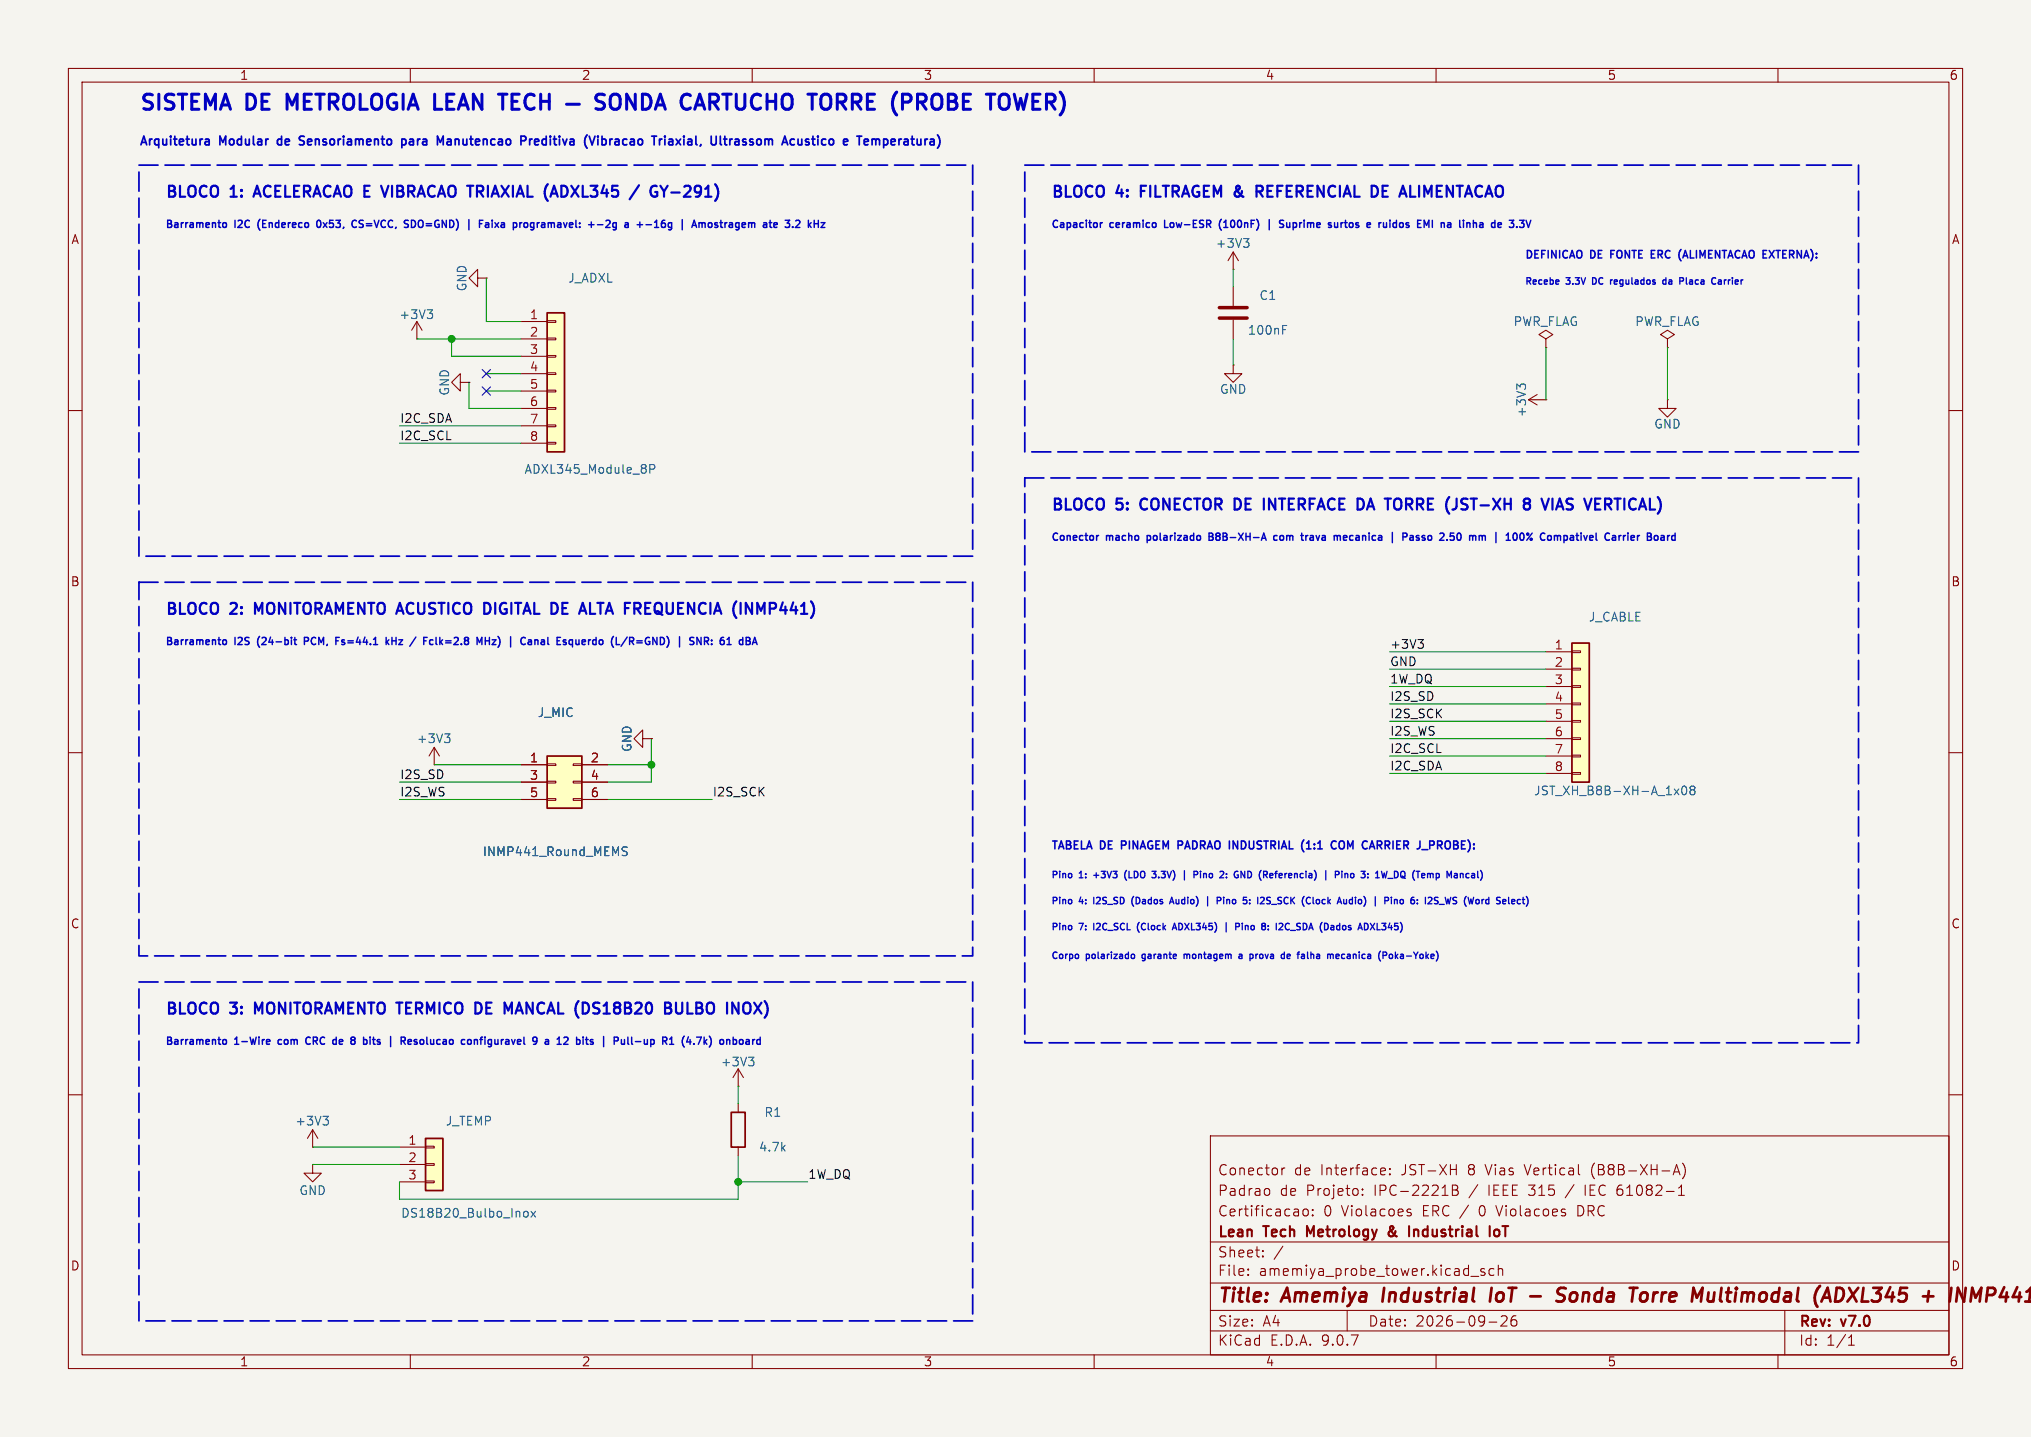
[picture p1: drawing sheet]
<svg xmlns="http://www.w3.org/2000/svg" width="297mm" height="210mm" viewBox="0 0 297 210" stroke-linecap="round" stroke-linejoin="round" font-family="sans-serif">
<path d="M0 0h297v210h-297z" fill="#f5f4ef" stroke="#f5f4ef" stroke-width=".15"/>
<g fill="none" stroke="#840000" stroke-width=".15">
<path d="M10 10h277v190h-277zM12 12h273v186h-273zM60 10v2M110 10v2M160 10v2M210 10v2M260 10v2M180.3 53.3v1.3h1.3l-1.3 1.3-1.2-1.3h1.2M180.3 53.3h.1M10 60h2M285 60h2M10 110h2"/>
<path d="M285 110h2M10 160h2M45.7 167.6h.1M45.7 165.1l-.7 1.3M45.7 165.1l.8 1.3M45.7 165.1v2.5M177 166h108v32h-108zM185.4 173.7l.3 .3v.4l-.3 .3M187.5 170.7v1M187.9 170.7l-.3 .1-.1 .2M190.7 176.8a.41 .41 0 0 1 .6 .2v.4a.41 .41 0 0 1-.4 .3 .41 .41 0 0 1-.4-.3v-.4zM192 177.6v.1"/>
<path d="M192 176.8v.1M199.2 174.6v.1M199.2 173.8v.1M202.4 170.7l.1 .1 .1 .3-.7 .1M202.5 171.6l-.1 .1M203.2 171.6v.1M203.2 170.8v.1M205.8 176.8h.5M205.8 177.1l.5 .2 .1 .1-.1 .2-.4 .1M212.4 173.2l.6 .1a.36 .36 0 0 1 .2 .3 .36 .36 0 0 1-.3 .3 .4 .4 0 0 1 .4 .4 .4 .4 0 0 1-.3 .4h-.6zM212.4 173.9h.5M218.7 176.2l.5 1.5"/>
<path d="M222.9 170.2l.5 1.5M230.2 173.1l-1.3 2M231.1 176.2h-.4v1.5h.4M231.8 173.2v1.5M232.8 170.6v1M244.7 171.7l.5-1.5 .5 1.5M244.8 171.3h.7M245.5 174.7h.8M245.5 173.6l.4-.4v1.5M246 170a1.72 1.72 0 0 1 0 2.3M285 160h2M60 198v2"/>
<path d="M110 198v2M160 198v2M177 194.5h108M177 191.5h108M177 187.5h108M177 181.5h108M182.5 186.3v.1M182.5 185.5v.1M184.7 183.6v.1M184.7 182.8v.1M187.6 182.1l-1.3 2M197 191.5v3"/>
<path d="M210 198v2M215.1 186.5h1.1M217.1 185.5l-.4-.1-.2 .2 .1 .2 .5 .2v.3h-.6M217.7 193.2h1.2M218.5 185.5l-.5-.1-.3 .3v.4l.2 .2h.6M219.1 185.5a.37 .37 0 0 1 .6 .1v.8M219.1 184.9v1.5M219.5 192.4l.2-.1 .5 .1a.41 .41 0 0 1 .1 .5l-.8 .9h.9M221.7 192.3a.59 .59 0 0 0-.7 .6v.6l.1 .2 .4 .1 .2-.1 .1-.5-.1-.3h-.5l-.2 .3M260 198v2M261 191.5v6.5M270.3 196.6h.9"/>
<path d="M270.3 195.5l.4-.4v1.5"/>
</g>
<g fill="none" stroke="#840000" stroke-width=".4">
<path d="M202.4 188.2l-.2 2M218.1 188.2l-.2 2M223.8 189.4h1.5M229 188.3a.85 .85 0 0 0-1.1 .1 .45 .45 0 0 0 .2 .8l.4 .1a.49 .49 0 0 1 .3 .5 .49 .49 0 0 1-.5 .4l-.7-.1M230.3 188.9a.62 .62 0 0 0-.7 .4v.7a.52 .52 0 0 0 .8 .1M240.3 188.9l.5 .1 .1 .3v.5l-.5 .4M241.8 188.9l-.1 1.3M241.9 189.1l-.1 .2M250.7 188.9l-.2 1.3M268.6 188.2h.5a.97 .97 0 0 1 .4 1.5 .9 .9 0 0 1-1.2 .5zM271.7 188.2l-1.5 2M285.4 188.2l-.3 2"/>
<path d="M287.5 188.2l-.3 2-.9-2-.2 2M288.2 190.2l.2-2 .5 1.4 .8-1.4-.2 2M291.6 188.3l-.1-.1h-.8l-.3 2M291.6 189.1l-.3 .2h-.7"/>
</g>
<path d="M203.7 179.3h-.4a.56 .56 0 0 0 .2 .7l.3 .4M203.7 179.6l-.5 .4a.41 .41 0 0 0-.1 .5 .41 .41 0 0 0 .6 .1M206.8 179.7v1M207.3 179.8a.41 .41 0 0 0-.5 0M218.6 179.8a.41 .41 0 0 1 .7 .2v.4a.41 .41 0 0 1-.4 .3 .41 .41 0 0 1-.4-.3v-.4zM191.6 180.3l-.5-1.1v1.5" fill="none" stroke="#840000" stroke-width=".3"/>
<path d="M47.2 163.1h.8l-.4 .5M47.8 163.6l.2 .3v.3l-.2 .2" fill="none" stroke="#006464" stroke-width=".15"/>
<path d="M80 110.5h5.1v7.6h-5.1z" fill="#ffffc2"/>
<path d="M80 110.5h5.1v7.6h-5.1z" fill="none" stroke="#840000" stroke-width=".25"/>
<g fill="none" stroke="#840000" stroke-width=".15">
<path d="M180.3 39.4h.1M180.3 36.8l-.7 1.3M180.3 36.8l.8 1.3M180.3 36.8v2.6M61 49.5h.1M61 47l-.8 1.3M61 47l.7 1.3M61 47v2.5M67.3 55.9v-1.3l-1.3 1.3 1.3 1.3v-1.3h1.3M68.6 55.9h.1M223.5 58.4l1.3 .8M223.5 58.4h2.6"/>
<path d="M224.8 57.7l-1.3 .7M226.1 58.4h.1M243.8 58.4v1.3h1.3l-1.3 1.3-1.2-1.3h1.2M243.8 58.4h.1M76.2 111.8h3.8M76.2 114.3h3.8M76.2 116.8h3.8M80 111.6h1.3v.3h-1.3zM80 114.2h1.3v.2h-1.3zM80 116.7h1.3v.3h-1.3zM83.8 111.6h1.3v.3h-1.3zM83.8 114.2h1.3v.2h-1.3z"/>
<path d="M83.8 116.7h1.3v.3h-1.3zM85.1 111.8h3.8M85.1 114.3h3.8M85.1 116.8h3.8"/>
</g>
<path d="M181.9 34.9h.7l-.4 .5M182.4 35.4l.2 .2v.3l-.2 .2M62.5 45.3h.8l-.5 .5M63 45.8l.3 .2v.3l-.3 .3M222.3 56.5l-.5-.4v.8M222.3 56.4l.2-.3h.3l.3 .3M91.7 123.8h-.5l-.2 .1v.4l.6 .2 .1 .3-.2 .2h-.5" fill="none" stroke="#006464" stroke-width=".15"/>
<path d="M80 45.7h2.5v20.3h-2.5z" fill="#ffffc2"/>
<path d="M80 45.7h2.5v20.3h-2.5z" fill="none" stroke="#840000" stroke-width=".25"/>
<g fill="none" stroke="#840000" stroke-width=".15">
<path d="M69.8 40.6v-1.2l-1.2 1.2 1.2 1.3v-1.3h1.3M71.1 40.6h.1M76.2 47h3.8M76.2 49.5h3.8M76.2 52.1h3.8M76.2 54.6h3.8M76.2 57.2h3.8M76.2 59.7h3.8M80 46.9h1.3v.2h-1.3zM80 49.4h1.3v.3h-1.3zM80 51.9h1.3v.3h-1.3zM80 54.5h1.3v.2h-1.3z"/>
<path d="M80 57h1.3v.3h-1.3zM80 59.6h1.3v.2h-1.3zM180.3 41.9v2.8M180.3 46.7v2.8M226.1 49.5l1-.6-1-.6-1.1 .6 1.1 .6v1.3M226.1 50.8h.1M243.8 49.5l1.1-.6-1.1-.6-1 .6 1 .6v1.3M243.8 50.8h.1M76.2 62.2h3.8M76.2 64.8h3.8M80 62.1h1.3v.3h-1.3zM80 64.6h1.3v.3h-1.3z"/>
<path d="M63.5 111.8h.1M63.5 109.2l-.8 1.3M63.5 109.2l.8 1.3M63.5 109.2v2.6M94 108v-1.3l-1.3 1.3 1.3 1.2v-1.2h1.2M95.2 108h.1M45.7 170.2v1.3h1.3l-1.3 1.2-1.3-1.2h1.3M45.7 170.2h.1"/>
</g>
<path d="M187.6 48.2h.4M187.6 47.6h.6M95 68.6l.6-.1 .2-.2-.1-.3-.2-.1h-.5v1.3M65 107.3h.8l-.4 .4M65.6 107.7l.2 .3v.3l-.2 .2" fill="none" stroke="#006464" stroke-width=".15"/>
<path d="M178.3 45h4.1M178.3 46.5h4.1" fill="none" stroke="#840000" stroke-width=".51"/>
<path d="M62.2 166.4h2.6v7.6h-2.6z" fill="#ffffc2"/>
<path d="M62.2 166.4h2.6v7.6h-2.6zM106.9 162.6h2.1v5h-2.1z" fill="none" stroke="#840000" stroke-width=".25"/>
<path d="M107.9 158.8h.1M107.9 156.2v2.6M107.9 156.2l-.7 1.3M107.9 156.2l.8 1.3M58.4 167.6h3.8M58.4 170.2h3.8M58.4 172.7h3.8M62.2 167.5h1.3v.3h-1.3zM62.2 170.1h1.3v.2h-1.3zM62.2 172.6h1.3v.2h-1.3zM107.9 161.3v1.3M107.9 167.6v1.3" fill="none" stroke="#840000" stroke-width=".15"/>
<path d="M109.5 154.5h.7l-.4 .5M110 155l.2 .2v.3l-.2 .3M76.6 177.3l.2-.3 .3 .1 .1 .2v.3l-.1 .2-.3 .1-.2-.3M77.7 177l.6 .9M78.3 177l-.6 .9" fill="none" stroke="#006464" stroke-width=".15"/>
<path d="M229.9 94h2.5v20.3h-2.5z" fill="#ffffc2"/>
<path d="M229.9 94h2.5v20.3h-2.5z" fill="none" stroke="#840000" stroke-width=".25"/>
<g fill="none" stroke="#840000" stroke-width=".15">
<path d="M226.1 95.3h3.8M226.1 97.8h3.8M229.9 95.1h1.2v.3h-1.2zM229.9 97.7h1.2v.2h-1.2zM76.2 111.8h3.8M76.2 114.3h3.8M76.2 116.8h3.8M85.1 111.8h3.8M85.1 114.3h3.8M85.1 116.8h3.8M95.2 108h.1M226.1 100.3h3.8"/>
<path d="M226.1 102.9h3.8M226.1 105.4h3.8M226.1 108h3.8M226.1 110.5h3.8M226.1 113h3.8M229.9 100.2h1.2v.3h-1.2zM229.9 102.7h1.2v.3h-1.2zM229.9 105.3h1.2v.2h-1.2zM229.9 107.8h1.2v.3h-1.2zM229.9 110.4h1.2v.2h-1.2zM229.9 112.9h1.2v.3h-1.2z"/>
</g>
<path d="M244.8 115.3l.7 .8M245.5 115.3l-.7 .8M246 115l.2-.1a.69 .69 0 0 1 .5 .5 .69 .69 0 0 1-.2 .7h-.2a.69 .69 0 0 1-.3-1.1zM247.4 115.4l-.3-.2 .3-.3h.2l.3 .2-.3 .3M247.4 115.4l-.3 .3 .1 .3 .2 .1h.3l.2-.2v-.2l-.3-.3M247.4 115.4h.2M91.7 123.8h-.5l-.2 .1v.4l.6 .2 .1 .3-.2 .2h-.5" fill="none" stroke="#006464" stroke-width=".15"/>
<path d="M207.4 93.5h.7l-.4 .5M207.9 94l.2 .2v.3l-.2 .2" fill="none" stroke="#0f0f0f" stroke-width=".15"/>
<g fill="none" stroke="#009600" stroke-width=".15">
<path d="M180.3 39.4v2.5M61 49.5h15.2M66 49.5v2.6h10.2M68.6 55.9v3.8h7.6M71.1 57.2h5.1M71.1 54.6h5.1M71.1 40.6v6.4h5.1M180.3 49.5v3.8M226.1 50.8v7.6M243.8 50.8v7.6M58.4 62.2h17.8M58.4 64.8h17.8"/>
<path d="M203.2 97.8h22.9M203.2 95.3h22.9M58.4 114.3h17.8M58.4 116.8h17.8M63.5 111.8h12.7M88.9 111.8h6.3M88.9 116.8h15.2M95.2 108v6.3h-6.3M203.2 110.5h22.9M203.2 105.4h22.9M203.2 113h22.9M203.2 108h22.9"/>
<path d="M203.2 102.9h22.9M203.2 100.3h22.9M107.9 158.8v2.5M45.7 167.6h12.7M45.7 170.2h12.7M107.9 172.7h10.2M107.9 168.9v6.4h-49.5v-2.6"/>
</g>
<path d="M70.5 54l1.2 1.2M70.5 56.5l1.2 1.3M71.7 54l-1.2 1.2M71.7 56.5l-1.2 1.3" fill="none" stroke="#000084" stroke-width=".15"/>
<g fill="none" stroke="#0000c2" stroke-width=".32">
<path d="M37.2 28.3h.8M37.6 27.1l-.5 1.6M56.8 27.1l-.5 1.6M95.4 27.2a1 1 0 0 0 0 1.5M98.2 28.1h1.2M166.8 27.9h.6M167.6 27.1h-.8v1.6M183.7 27.1h.7a.43 .43 0 0 1 .3 .5 .43 .43 0 0 1-.3 .4h-.7M184.1 28l.6 .7M202.2 27.9h.5M202.2 27.1h.7M202.2 28.7h.7"/>
<path d="M206.2 28.7h.8M166.9 73.1a1.11 1.11 0 0 0 0 1.1M180.9 72.9l.4 .2M181.3 74.2l-.4 .3M185.6 72.9l.9 1.6M199.9 74.5l.5-1.6 .6 1.6M200.1 74h.7M214.3 73.7l.2 .1a.38 .38 0 0 1 .1 .4 .38 .38 0 0 1-.3 .3M214.4 72.9h.2M225.4 72.9l.6 1.6 .5-1.6M229.4 73.6a.59 .59 0 0 1 .6 .4l-.2 .4-.5 .1M229.4 72.9h.6"/>
<path d="M236.1 72.9h.9M37.8 89.3l-.5-1.2v1.6M86.3 89.7h.7M87.3 88.1h1M110.7 88.1l.6 1.2M37.8 147.7l-.5-1.2v1.6M75.5 147.7h.8M75.9 146.5l-.5 1.6M98.9 146.5v1.3l.3 .3h.4l.2-.3v-1.3M100.5 146.5v1.6h.8M109.7 146.8v.3v.8"/>
</g>
<g fill="none" stroke="#0000c2" stroke-width=".21">
<path d="M32.8 32.5l.2 .1 .1 .1v.4l-.3 .1M46.8 32.3l-.1-.1a.56 .56 0 0 0-.4 .5 .56 .56 0 0 0 .4 .5l.1-.1M52.1 32.3a.5 .5 0 0 0-.7 .3 .5 .5 0 0 0 .5 .6l.2-.1M59.5 32.7l.2 .2-.2 .3M59.6 32.2h.1M60.6 32.2h-.4v1h.4M71.1 32.5h.2l.2 .2v.5M71.5 33.2h-.4M71.5 32.8h-.4M72 32.2v.1M72 32.5v.7M76.8 32.5l.3 .1 .1 .1-.1 .4-.3 .1"/>
<path d="M77.6 33.5l.1 .1M77.7 32.6l-.1 .1 .1 .5M87.4 32.8h.8M89 32.2l-.4 .1M89.2 32.6l-.6 .6h.6M93.2 32.8h.8M93.6 32.4v.8M94.5 32.8h.8M97 32.2h-.1a.71 .71 0 0 0 0 1h.2M97.1 32.6h-.2l-.2 .2M101.3 32.9h.5M101.5 32.2l.4 1"/>
<path d="M102.2 32.6l.3-.1 .2 .2M102.2 32.5v.7M102.7 32.7l.1-.2 .3 .1v.6M102.7 32.7v.5M103.9 32.5l-.2 .1-.1 .1v.4l.3 .1M105.3 32.5h.4M105.4 32.2v.9l.3 .1M115.9 33.1v.1M116.8 32.2l-.4 .1M116.9 32.6l-.6 .6h.7M120.1 32.5h.5l-.5 .7h.5M160.9 32.5v.7"/>
<path d="M161.2 32.5l-.3 .2M170.3 32.2v1h.5M178.6 32a1.2 1.2 0 0 0 0 1.6M185.6 32.1v1.5M187.3 32.7l.3 .1 .1 .2-.2 .2h-.2M187.3 32.2h.4M188.2 32.5v.6l.3 .1M195.2 33.1l.1 .1 .3-.1M195.6 32.5v.7M201.7 32.5v.7M202 32.5l-.3 .2M203.8 33.1l.1 .1h.3"/>
<path d="M204.2 32.6l-.3-.1-.1 .1M204.2 32.2v1M214 32.2v.1M214 32.5v.7M216.7 32.5l.2 .2v.5M216.9 33.2h-.4M216.9 32.8h-.4M221.8 33.1v.1M222.2 32.2h.7M222.2 33.1l.2 .1M160.6 78.3h.1M167.8 78.3v1"/>
<path d="M167.8 78.9l.1 .1M167.9 78.3h-.1M176.8 78.4h.4M177.2 78.4l.1 .1M177.3 78l-.5-.1v1.1l.5-.1M177.3 78.3l-.1 .1M184.8 77.9l.4 1.1M186.8 78.3h-.3l-.2 .2 .1 .4h.4M191.3 78.3l-.3 .1M191.6 78.6v.3M196.9 78.3h-.3l-.1 .1v.5h.4M197 78.5l-.5 .1"/>
<path d="M205.2 78.5h.4M205.6 77.9h-.4v1.1M207.5 78.3h-.2l-.2 .1 .1 .2 .3 .1v.2h-.4M213.6 78l-.2-.1a.56 .56 0 0 0-.4 .5 .56 .56 0 0 0 .4 .6l.2-.1M221.7 78l.2 .3-.2 .6M222.4 78l-.1 .3 .1 .6M223.5 78v.2M224.1 77.9l-.8 1.1M229.2 78.4v.5M230 78.3h-.3M230 78.6h-.2l-.2 .1 .1 .2 .3 .1M238.7 78.3h.3v.2l-.5 .1"/>
<path d="M239 78.9l-.3 .1M239.5 78.3v.7M239.8 78.3l-.3 .2M32.8 93.5l.2 .1 .1 .1v.4l-.3 .1M43 93.5h.4M43.1 93.2v.9l.3 .1M45 93.2h-.5v1M45 93.7h-.5M49.1 93.2h.5M49.1 93.7h.4M50 94.2h.1M50 93.6v.2"/>
<path d="M56.5 93.2v1M56.6 93.8l.3 .4M56.9 93.5l-.4 .4M57.3 93.7h.6M57.3 93.2v1M63 93.5l.3 .1M63.3 94.2h-.3M63.8 93.2v.9l.1 .1M71 93.7h.6M71 93.2v1M71.6 93.2v1M72 93.5h.5l-.5 .7h.5"/>
<path d="M76.6 93.2l.2 .1M76.8 94.1l-.2 .1M77.6 93.5l-.3 .1M77.6 93.8h-.2l-.2 .2 .1 .2h.3M78.5 93.5l.2 .2v.5M79.2 93.6l.3-.1 .1 .2M79.6 93.8h-.3l-.2 .2 .2 .2h.3M84.7 94.1l-.3 .1M84.7 93.5v.7M85.5 93.5h-.2l-.2 .2 .1 .5h.3M85.6 93.8l-.5 .1M93.1 93.7h.8"/>
<path d="M93.1 94h.8M101.9 93.2l.6 1v-1M103 93.7h.5l.1-.2v-.2l-.6-.1v1M103.3 93.7l.3 .5M105.8 93.2h-.3a.71 .71 0 0 0 0 1l.4-.1v-.3l-.2-.2h-.3l-.1 .2M110 94.2l.4-1 .3 1M110.1 93.9h.5M32.8 151.9l.2 .1 .1 .1v.4l-.3 .1M39.3 151.9l.2 .3-.5 .1M39.4 152.6h-.1M40.7 152v.5M45.3 151.6a.49 .49 0 0 0-.6 .5 .49 .49 0 0 0 .6 .5"/>
<path d="M54.5 151.9h.4M54.6 151.6v.9l.3 .1M58.7 152.1h.4M58.9 152.1l.4 .5M59.1 151.6h-.4v1M61 152l-.3-.1-.1 .2v.1l.4 .1v.3h-.4M69.4 152h.4v.6M70.2 151.9h.4M70.5 151.6l-.2 .1v.9M79.9 151.9h.2l.1 .2v.5M80.2 152.6h-.3M80.2 152.2h-.3"/>
<path d="M82.4 152.6h.7M83 151.7v.3M85.3 151.6v.1M85.6 151.9h.4M88.3 151.5v1.5M92.4 152.6h.1M92.9 152.2h.8M94.7 152.5l-.2 .1h-.2M94.7 151.9v.7M95.2 152.6h.3M95.2 151.9v1.1M95.5 151.9l-.3 .1"/>
<path d="M101.5 152.5v.1M101.9 151.6h.7l-.5 1M105.4 152l.2-.1 .2 .2-.1 .5h-.3M110.8 152h.4M110.8 152.6h.4M111.2 151.6v1"/>
<circle cx="223.9" cy="78.8" r=".15"/>
</g>
<g fill="none" stroke="#0000c2" stroke-width=".19">
<path d="M233.1 40.6h-.2v.9h.2M235.8 40.9h-.2M243.6 40.9h-.3l-.1 .2 .1 .4h.3M243.6 40.6v.9M246.6 40.6v.8l.1 .1M251.3 40.9h.4v.6M251.7 41.1l-.3 .1-.1 .1 .1 .2h.3M159.9 131.1v1M159.9 134.9v1M164.7 127.2a1.09 1.09 0 0 0 0 1.4M165.8 131a1.09 1.09 0 0 0 0 1.4M166.6 134.8a1.09 1.09 0 0 0 0 1.4"/>
<path d="M167 139.5v.5M168.5 127.3h.5l-.3 .4M168.9 127.7l.1 .2v.2l-.1 .2M171 132.1l.3-1 .4 1M171.1 131.8h.5M171.4 135.9l.4-1 .3 1M171.5 135.6h.5M173.2 139.5v.6M173.2 139.5h.2l.2 .1M173.6 139.6v.5M173.6 139.5v.1M175.6 127.3v.1"/>
<path d="M175.6 127.7v.6M176 127.7v.6M176.3 127.7h-.3M178.9 131.1v.1M178.9 131.5v.6M179.4 131.5v.6M179.7 131.5h-.3M181.2 139.5h.4v.6M181.6 139.7h-.3l-.1 .2 .1 .2 .3-.1M181.7 134.9v.1M181.7 135.3v.6M182.1 135.3v.6"/>
<path d="M182.4 135.3h-.3M182.8 127.4l-.3-.1v1l.3-.1M183.7 139.5v.6M183.9 139.5l-.2 .1M185.6 131.6l.2 .2-.2 .3M185.6 131.1l.2 .1M186 132.2h.7M186.4 127.7h.4M186.8 127.3l-.3 .2M188.4 139.5h.2l.1 .2-.5 .1M188.4 134.9l.1 .1M188.5 135.8l-.1 .1"/>
<path d="M188.7 136h.7M192.6 131.5h.2l.2 .1-.1 .4h-.3M195.3 127.3h.3l.2 .2-.1 .3h-.4M195.5 139.5h.3v.2l-.4 .1M195.8 135.3h-.3v.1v.4l.3 .1M196.2 127.3v.1M196.2 127.7v.6M196.5 139.5h-.2l-.1 .1v.4l.3 .1M196.7 127.7v.6M196.8 127.7h-.1M197.8 127.7l.2 .1v.3l-.2 .2M198.2 131.1v.1"/>
<path d="M198.2 131.5v.6M198.7 131.5l-.1 .1 .1 .4M201.4 134.9v1h.4M202.8 127.3l-.2 1-.2-.7-.2 .7M203.2 139.5h.3l.1 .1v.4h-.4M203.9 131.5h.4v.6M203.9 131.5v.6M204.1 139.1v1M204.1 139.7l.3 .4M204.4 139.5l-.3 .3M204.8 127.7a.32 .32 0 0 1 .3-.4 .32 .32 0 0 1 .4 .4M204.8 128a.32 .32 0 0 0 .3 .3 .32 .32 0 0 0 .4-.3"/>
<path d="M205 128.1l.5 .3M206.4 131.5l-.1 .2M206.5 131.2l-.2 .3 .1 .5M209.9 131.6l.3 .1 .1 .2-.2 .2h-.2M209.9 131.1l.4 .1M210.5 132.2h.7M212.5 131.4l.5 .4-.2 .3-.3-.1M213 131.2l-.4-.1-.1 .2M216.1 127.3v.8l.1 .2M216.5 127.2a1.09 1.09 0 0 1 0 1.4M218.8 132l.4 .1M219.3 131.1h-.3l-.2 .2 .1 .2 .3 .1"/>
<path d="M188.6 140l-.2 .1M191.3 140v.1M195.8 140l-.3 .1"/>
</g>
<path d="M164 123.5h.4M164.4 122.9h-.4v1.2M172.3 122.9l.5 .1M172.8 123.5h-.5M191.1 124.1h.6M195.3 123h.1M195.4 123.9l-.1 .1M196.6 123.3a.38 .38 0 0 0-.4-.4 .38 .38 0 0 0-.4 .4v.4a.38 .38 0 0 0 .4 .4 .38 .38 0 0 0 .4-.4M201.4 123.5h.4M201.8 122.9h-.4v1.2" fill="none" stroke="#0000c2" stroke-width=".23"/>
<g fill="none" stroke="#0000c2" stroke-width=".25">
<path d="M44.5 20l-.5-.1-.2 .2M87 19.9l-.4 1.3M87.4 19.9v.1M97.2 19.9v.1M30.4 20.3l.2 .2v.7M30.6 21.1l-.4 .1M30.6 20.6l-.4 .1M40.6 20.4v.7M43.8 21.1h.6M43.8 20.3l.1 .1 .5 .2M58.8 20.4l.3-.1 .3 .3v.3l-.1 .2h-.5M58.8 20.3v1.3"/>
<path d="M64.4 20.8l.4-.9v1.3M65.8 20.3l-.4 .1M65.8 20.7h-.3a.25 .25 0 0 0-.1 .2 .25 .25 0 0 0 .1 .3h.3M77.5 20.3v.9M77.8 20.3l-.2 .1-.1 .2M78.4 20.3l-.2 .2v.5l.2 .2M78.8 20.6l-.6 .1M87.4 20.3v.9M97.2 20.3v.9M97.8 20.4h.5l.1 .8M98.4 20.6l-.4 .1a.25 .25 0 0 0-.2 .2 .25 .25 0 0 0 .2 .3l.4-.1M105.8 20.3h.5"/>
<path d="M106.2 21.2h.1M106.7 20.3v.9M107.1 20.3l-.3 .1-.1 .2M107.6 20.3l-.1 .1M107.6 20.7a.25 .25 0 0 0-.2 .2 .25 .25 0 0 0 .2 .3M118.3 20.4l-.3-.1-.2 .2 .1 .2 .4 .1v.3h-.5M127.5 20.3v.9M128 20.4l-.3-.1-.2 .1M130.7 20.3h-.2l-.2 .2 .1 .6 .3 .1M130.9 20.6l-.6 .1"/>
</g>
<g fill="none" stroke="#0000c2" stroke-width=".44">
<path d="M42.7 15.3l-.7-1.5v2.2M74.9 14.8h.7M75.9 13.8h-1v2.2h1M88.4 13.9l-.8-.1a.53 .53 0 0 0-.5 .5 .53 .53 0 0 0 .5 .5 .81 .81 0 0 1 .8 .5 .56 .56 0 0 1-.4 .7l-.9-.1M89.3 14.1a.74 .74 0 0 1 .9-.3 .74 .74 0 0 1 .5 .7v.7a.73 .73 0 0 1-.7 .8 .73 .73 0 0 1-.8-.8zM92.9 13.8v2.2l-1.3-2.2v2.2M93.9 13.8h.6a1.19 1.19 0 0 1 .7 1.1 1.19 1.19 0 0 1-.7 1.1h-.6zM95.8 16l.8-2.2 .7 2.2M96 15.3h1.1M101 14a.82 .82 0 0 0-1-.1 .82 .82 0 0 0-.4 .8 .93 .93 0 0 0 .3 1 .93 .93 0 0 0 1 .2l.1-.1M101.6 16l.7-2.2 .8 2.2M101.8 15.3h1"/>
<path d="M103.8 14.9h.8M104.6 13.8h-.8v2.2M136.3 15.2l.1 .5 .4 .3M136.8 13.8l-.4 .3-.1 .4M151 14.8h.8M152.1 13.8h-1.1v2.2h1.1"/>
</g>
<path d="M235.6 37.1h.3M236.1 36.6h-.5v1.1M241.5 37.1h.3M241.5 36.6h.5M241.5 37.7h.5M246.2 37.4h.5M246.5 36.6l-.4 1.1" fill="none" stroke="#0000c2" stroke-width=".22"/>
<path d="M20.3 24.1h121.9v57.2h-121.9zM149.9 24.1h121.9v41.9h-121.9zM149.9 69.9h121.9v82.5h-121.9zM20.3 85.1h121.9v54.6h-121.9zM20.3 143.5h121.9v49.5h-121.9z" fill="none" stroke="#0000c2" stroke-width=".25" stroke-dasharray="2.8 1"/>
<g fill="#009600" stroke="#009600" stroke-width=".15">
<circle cx="66" cy="49.5" r=".5"/>
<circle cx="95.2" cy="111.8" r=".5"/>
<circle cx="107.9" cy="172.7" r=".5"/>
</g>
<g font-size="3.1" fill="#0000c2">
<text x="20.3" y="16.3">SISTEMA</text>
<text x="36.2" y="16.3">DE</text>
<text x="42.9" y="16.3">METROLOGIA LEAN</text>
<text x="75.9" y="16.3">TECH</text>
<text x="105.1" y="16.3">CARTUCHO TORRE</text>
<text x="137.6" y="16.3">(PROBE</text>
<text x="152.5" y="16.3">TOWER)</text>
</g>
<g font-size="2.8" fill="#840000">
<text x="178" y="190.9">Title:</text>
<text x="187.7" y="190.9">Amemiya</text>
<text x="203" y="190.9">Industrial</text>
<text x="219.5" y="190.9">IoT</text>
<text x="231" y="190.9">Sonda</text>
<text x="242.4" y="190.9">Torre</text>
<text x="252.3" y="190.9">Multimodal</text>
<text x="271" y="190.9">(ADXL345</text>
<text x="292.4" y="190.9">INMP</text>
</g>
<g font-size="2.2" fill="#0000c2">
<text x="24.1" y="29">BLOCO</text>
<text x="33.8" y="29">1:</text>
<text x="38" y="29">ACELERACAO E</text>
<text x="57.9" y="29">VIBRACAO TRIAXIAL (ADXL345</text>
<text x="96.2" y="29">/</text>
<text x="99.7" y="29">GY-291)</text>
<text x="153.7" y="29">BLOCO</text>
<text x="163.4" y="29">4:</text>
<text x="167.5" y="29">FILTRAGEM &amp;</text>
<text x="185.7" y="29">REFERENCIAL</text>
<text x="203.2" y="29">DE</text>
<text x="208.1" y="29">ALIMENTACAO</text>
<text x="153.7" y="74.7">BLOCO</text>
<text x="163.4" y="74.7">5:</text>
<text x="167.5" y="74.7">CONECTOR</text>
<text x="181.9" y="74.7">DE</text>
<text x="186.8" y="74.7">INTERFACE</text>
<text x="201.1" y="74.7">DA</text>
<text x="206" y="74.7">TORRE</text>
<text x="215.4" y="74.7">(JST-XH</text>
<text x="227.4" y="74.7">8</text>
<text x="230.8" y="74.7">VIAS</text>
<text x="237.7" y="74.7">VERTICAL)</text>
<text x="24.1" y="89.9">BLOCO</text>
<text x="33.8" y="89.9">2:</text>
<text x="38" y="89.9">MONITORAMENTO ACUSTICO</text>
<text x="72.8" y="89.9">DIGITAL DE</text>
<text x="88.2" y="89.9">ALTA FREQUENCIA</text>
<text x="111.8" y="89.9">(INMP441)</text>
<text x="24.1" y="148.3">BLOCO</text>
<text x="33.8" y="148.3">3:</text>
<text x="38" y="148.3">MONITORAMENTO TERMICO</text>
<text x="71.5" y="148.3">DE</text>
<text x="76.4" y="148.3">MANCAL (DS18B20</text>
<text x="101.1" y="148.3">BULBO</text>
<text x="110.8" y="148.3">INOX)</text>
</g>
<g font-size="2.1" fill="#840000">
<text x="178" y="172">Conector</text>
<text x="189.2" y="172">de</text>
<text x="193.2" y="172">Interface:</text>
<text x="205.1" y="172">JST-XH</text>
<text x="215" y="172">8</text>
<text x="217.7" y="172">Vias</text>
<text x="223.6" y="172">Vertical</text>
<text x="233.4" y="172">(B8B-XH-A)</text>
<text x="178" y="178">Certificacao:</text>
<text x="178" y="175">Padrao</text>
<text x="187.2" y="175">de</text>
<text x="191.1" y="175">Projeto:</text>
<text x="193.5" y="178">0</text>
<text x="196.2" y="178">Violacoes</text>
<text x="201.1" y="175">IPC-2221B</text>
<text x="208.2" y="178">ERC /</text>
<text x="215.2" y="175">/</text>
<text x="216.7" y="178">0</text>
<text x="218.1" y="175">IEEE 315</text>
<text x="219.4" y="178">Violacoes</text>
<text x="231.4" y="178">DRC</text>
<text x="232.6" y="175">IEC 61082-1</text>
<text x="178" y="184">Sheet:</text>
<text x="178" y="181.2">Lean</text>
<text x="185" y="181.2">Tech</text>
<text x="191.8" y="181.2">Metrology</text>
<text x="204.3" y="181.2">&amp;</text>
<text x="207.9" y="181.2">Industrial</text>
<text x="220.3" y="181.2">IoT</text>
<text x="178" y="186.7">File:</text>
<text x="184.1" y="186.7">amemiya_probe_tower.kicad_sch</text>
<text x="178" y="196.9">KiCad</text>
<text x="178" y="194.1">Size:</text>
<text x="184.7" y="194.1">A4</text>
<text x="185.7" y="196.9">E.D.A.</text>
<text x="193.3" y="196.9">9.0.7</text>
<text x="200" y="194.1">Date:</text>
<text x="207" y="194.1">2026-09-26</text>
<text x="263" y="194.3">Rev:</text>
<text x="263" y="196.9">Id:</text>
<text x="267.1" y="196.9">1/1</text>
<text x="269.4" y="194.3">v7.0</text>
</g>
<g font-size="1.8" fill="#840000">
<text x="35" y="11.9">1</text>
<text x="85" y="11.9">2</text>
<text x="135" y="11.9">3</text>
<text x="185" y="11.9">4</text>
<text x="235" y="11.9">5</text>
<text x="285" y="11.9">6</text>
<text x="10.3" y="35.9">A</text>
<text x="285.3" y="35.9">A</text>
<text x="10.3" y="85.9">B</text>
<text x="285.3" y="85.9">B</text>
<text x="10.3" y="135.9">C</text>
<text x="285.3" y="135.9">C</text>
<text x="10.3" y="185.9">D</text>
<text x="285.3" y="185.9">D</text>
<text x="35" y="199.9">1</text>
<text x="85" y="199.9">2</text>
<text x="135" y="199.9">3</text>
<text x="185" y="199.9">4</text>
<text x="235" y="199.9">5</text>
<text x="285" y="199.9">6</text>
</g>
<g font-size="1.8" fill="#0000c2">
<text x="20.3" y="21.3">Arquitetura</text>
<text x="32.2" y="21.3">Modular</text>
<text x="41.2" y="21.3">de</text>
<text x="44.9" y="21.3">Sensoriamento</text>
<text x="60.3" y="21.3">para</text>
<text x="66" y="21.3">Manutencao</text>
<text x="78.8" y="21.3">Preditiva</text>
<text x="88.6" y="21.3">(Vibracao</text>
<text x="99.1" y="21.3">Triaxial,</text>
<text x="108.1" y="21.3">Ultrassom</text>
<text x="119.1" y="21.3">Acustico</text>
<text x="128.5" y="21.3">e</text>
<text x="131.1" y="21.3">Temperatura)</text>
</g>
<g font-size="1.8" fill="#006464">
<text x="83" y="41.5">J_ADXL</text>
<text x="177.7" y="36.4">+3V3</text>
<text x="58.3" y="46.8">+3V3</text>
<text x="68.4" y="42.7" transform="rotate(-90 68.4 42.7)">GND</text>
<text x="184.1" y="44">C1</text>
<text x="221.2" y="47.9">PWR_FLAG</text>
<text x="239" y="47.9">PWR_FLAG</text>
<text x="182.4" y="49.1">100nF</text>
<text x="65.9" y="57.9" transform="rotate(-90 65.9 57.9)">GND</text>
<text x="178.3" y="57.8">GND</text>
<text x="223.4" y="61.1" transform="rotate(-90 223.4 61.1)">+3V3</text>
<text x="241.8" y="62.8">GND</text>
<text x="76.6" y="69.4">ADXL345_Module_8P</text>
<text x="232.2" y="91">J_CABLE</text>
<text x="78.5" y="105">J_MIC</text>
<text x="60.9" y="108.8">+3V3</text>
<text x="92.6" y="110" transform="rotate(-90 92.6 110)">GND</text>
<text x="224.2" y="116.4">JST_XH_B8B-XH-A_1x08</text>
<text x="70.5" y="125.3">INMP441_Round_MEMS</text>
<text x="105.3" y="156.1">+3V3</text>
<text x="43.1" y="164.7">+3V3</text>
<text x="65.1" y="164.7">J_TEMP</text>
<text x="111.7" y="163.4">R1</text>
<text x="110.9" y="168.5">4.7k</text>
<text x="43.7" y="174.9">GND</text>
<text x="58.6" y="178.2">DS18B20_Bulbo_Inox</text>
</g>
<g font-size="1.8" fill="#a90000">
<text x="77.4" y="46.7">1</text>
<text x="77.4" y="49.3">2</text>
<text x="77.4" y="51.8">3</text>
<text x="77.4" y="54.4">4</text>
<text x="77.4" y="56.9">5</text>
<text x="77.4" y="59.4">6</text>
<text x="77.4" y="62">7</text>
<text x="77.4" y="64.5">8</text>
<text x="227.3" y="95">1</text>
<text x="227.3" y="97.5">2</text>
<text x="227.3" y="100.1">3</text>
<text x="227.3" y="102.6">4</text>
<text x="227.3" y="105.2">5</text>
<text x="227.3" y="107.7">6</text>
<text x="77.4" y="111.5">1</text>
<text x="86.3" y="111.5">2</text>
<text x="227.3" y="110.2">7</text>
<text x="227.3" y="112.8">8</text>
<text x="77.4" y="114">3</text>
<text x="77.4" y="116.6">5</text>
<text x="86.3" y="114">4</text>
<text x="86.3" y="116.6">6</text>
<text x="59.6" y="167.4">1</text>
<text x="59.6" y="169.9">2</text>
<text x="59.6" y="172.5">3</text>
</g>
<g font-size="1.8" fill="#0f0f0f">
<text x="58.4" y="61.9">I2C_SDA</text>
<text x="58.4" y="64.4">I2C_SCL</text>
<text x="203.2" y="94.9">+3V3</text>
<text x="203.2" y="100">1W_DQ</text>
<text x="203.2" y="97.4">GND</text>
<text x="203.2" y="105.1">I2S_SCK</text>
<text x="203.2" y="102.5">I2S_SD</text>
<text x="203.2" y="107.6">I2S_WS</text>
<text x="58.4" y="114">I2S_SD</text>
<text x="203.2" y="112.7">I2C_SDA</text>
<text x="203.2" y="110.1">I2C_SCL</text>
<text x="58.4" y="116.5">I2S_WS</text>
<text x="104.1" y="116.5">I2S_SCK</text>
<text x="118.1" y="172.4">1W_DQ</text>
</g>
<g font-size="1.6" fill="#0000c2">
<text x="153.7" y="124.2">TABELA DE</text>
<text x="164.5" y="124.2">PINAGEM</text>
<text x="173.2" y="124.2">PADRAO INDUSTRIAL</text>
<text x="192.2" y="124.2">(1:1</text>
<text x="197.1" y="124.2">COM</text>
<text x="202.1" y="124.2">CARRIER</text>
<text x="210.6" y="124.2">J_PROBE):</text>
</g>
<g font-size="1.5" fill="#0000c2">
<text x="24.1" y="33.4">Barramento</text>
<text x="34.4" y="33.4">I2C</text>
<text x="38.2" y="33.4">(Endereco</text>
<text x="47.2" y="33.4">0x53,</text>
<text x="52.8" y="33.4">CS=VCC,</text>
<text x="60.9" y="33.4">SDO=GND)</text>
<text x="70.5" y="33.4">|</text>
<text x="72.7" y="33.4">Faixa</text>
<text x="78" y="33.4">programavel:</text>
<text x="89.5" y="33.4">+-2g</text>
<text x="95.2" y="33.4">a</text>
<text x="97.4" y="33.4">+-16g</text>
<text x="104.2" y="33.4">|</text>
<text x="106.4" y="33.4">Amostragem</text>
<text x="117.2" y="33.4">ate</text>
<text x="153.7" y="33.4">Capacitor</text>
<text x="162.4" y="33.4">ceramico</text>
<text x="170.8" y="33.4">Low-ESR</text>
<text x="179.2" y="33.4">(100nF)</text>
<text x="186.6" y="33.4">|</text>
<text x="188.9" y="33.4">Suprime</text>
<text x="196.4" y="33.4">surtos</text>
<text x="202.5" y="33.4">e</text>
<text x="204.6" y="33.4">ruidos</text>
<text x="210.7" y="33.4">EMI</text>
<text x="214.6" y="33.4">na</text>
<text x="217.7" y="33.4">linha</text>
<text x="222.8" y="33.4">de</text>
<text x="223" y="37.9">DEFINICAO</text>
<text x="232.7" y="37.9">DE</text>
<text x="236" y="37.9">FONTE</text>
<text x="242.4" y="37.9">ERC</text>
<text x="246.9" y="37.9">(ALIMENTACAO EXTERNA):</text>
<text x="153.7" y="79.1">Conector</text>
<text x="161.8" y="79.1">macho</text>
<text x="168.2" y="79.1">polarizado</text>
<text x="177.7" y="79.1">B8B-XH-A</text>
<text x="187.6" y="79.1">com</text>
<text x="192.1" y="79.1">trava</text>
<text x="197.2" y="79.1">mecanica</text>
<text x="205.9" y="79.1">|</text>
<text x="208.1" y="79.1">Passo</text>
<text x="214" y="79.1">2.50</text>
<text x="218.7" y="79.1">mm</text>
<text x="222.7" y="79.1">|</text>
<text x="225" y="79.1">100%</text>
<text x="230.4" y="79.1">Compativel</text>
<text x="240.2" y="79.1">Carrier</text>
<text x="24.1" y="94.3">Barramento</text>
<text x="34.4" y="94.3">I2S</text>
<text x="38.1" y="94.3">(24-bit</text>
<text x="45.4" y="94.3">PCM,</text>
<text x="50.4" y="94.3">Fs=44.1</text>
<text x="58.2" y="94.3">kHz</text>
<text x="62.2" y="94.3">/</text>
<text x="64.5" y="94.3">Fclk=2.8</text>
<text x="72.7" y="94.3">MHz)</text>
<text x="77.8" y="94.3">|</text>
<text x="80" y="94.3">Canal</text>
<text x="85.7" y="94.3">Esquerdo</text>
<text x="94.1" y="94.3">(L/R=GND)</text>
<text x="104.2" y="94.3">|</text>
<text x="106.4" y="94.3">SNR:</text>
<text x="24.1" y="152.8">Barramento</text>
<text x="34.4" y="152.8">1-Wire</text>
<text x="41.2" y="152.8">com</text>
<text x="45.6" y="152.8">CRC</text>
<text x="50" y="152.8">de</text>
<text x="53.1" y="152.8">8</text>
<text x="55.3" y="152.8">bits</text>
<text x="59.4" y="152.8">|</text>
<text x="61.6" y="152.8">Resolucao</text>
<text x="70.9" y="152.8">configuravel</text>
<text x="81.8" y="152.8">9</text>
<text x="84" y="152.8">a</text>
<text x="86.2" y="152.8">12</text>
<text x="89.4" y="152.8">bits</text>
<text x="93.5" y="152.8">|</text>
<text x="95.7" y="152.8">Pull-up</text>
<text x="103.2" y="152.8">R1</text>
<text x="106.5" y="152.8">(4.7k)</text>
</g>
<g font-size="1.3" fill="#0000c2">
<text x="223" y="41.7">Recebe</text>
<text x="229.1" y="41.7">3.3V</text>
<text x="233.3" y="41.7">DC</text>
<text x="236.3" y="41.7">regulados</text>
<text x="244.4" y="41.7">da</text>
<text x="247.2" y="41.7">Placa</text>
<text x="252.3" y="41.7">Carrier</text>
<text x="153.7" y="128.4">Pino</text>
<text x="157.9" y="128.4">1:</text>
<text x="160.4" y="128.4">+3V3</text>
<text x="165.3" y="128.4">(LDO</text>
<text x="169.7" y="128.4">3.3V)</text>
<text x="174.5" y="128.4">|</text>
<text x="176.5" y="128.4">Pino</text>
<text x="180.8" y="128.4">2:</text>
<text x="183.2" y="128.4">GND</text>
<text x="187.2" y="128.4">(Referencia)</text>
<text x="197.1" y="128.4">|</text>
<text x="199.1" y="128.4">Pino</text>
<text x="203.3" y="128.4">3:</text>
<text x="205.8" y="128.4">1W_DQ</text>
<text x="211.6" y="128.4">(Temp</text>
<text x="153.7" y="136">Pino</text>
<text x="153.7" y="132.2">Pino</text>
<text x="157.9" y="136">7:</text>
<text x="157.9" y="132.2">4:</text>
<text x="160.4" y="136">I2C_SCL</text>
<text x="160.4" y="132.2">I2S_SD</text>
<text x="166.3" y="132.2">(Dados</text>
<text x="167.1" y="136">(Clock</text>
<text x="172.3" y="132.2">Audio)</text>
<text x="172.7" y="136">ADXL345)</text>
<text x="177.9" y="132.2">|</text>
<text x="179.9" y="132.2">Pino</text>
<text x="180.6" y="136">|</text>
<text x="182.6" y="136">Pino</text>
<text x="184.2" y="132.2">5:</text>
<text x="186.6" y="132.2">I2S_SCK</text>
<text x="186.9" y="136">8:</text>
<text x="189.3" y="136">I2C_SDA</text>
<text x="193.5" y="132.2">(Clock</text>
<text x="196.1" y="136">(Dados</text>
<text x="199.1" y="132.2">Audio)</text>
<text x="202.2" y="136">ADXL345)</text>
<text x="204.7" y="132.2">|</text>
<text x="206.7" y="132.2">Pino</text>
<text x="211" y="132.2">6:</text>
<text x="213.4" y="132.2">I2S_WS</text>
<text x="219.5" y="132.2">(Word</text>
<text x="153.7" y="140.2">Corpo</text>
<text x="158.9" y="140.2">polarizado</text>
<text x="167.5" y="140.2">garante</text>
<text x="173.9" y="140.2">montagem</text>
<text x="182.4" y="140.2">a</text>
<text x="184.3" y="140.2">prova</text>
<text x="189.3" y="140.2">de</text>
<text x="192.1" y="140.2">falha</text>
<text x="196.8" y="140.2">mecanica</text>
<text x="204.7" y="140.2">(Poka-Yoke)</text>
</g>
</svg>
